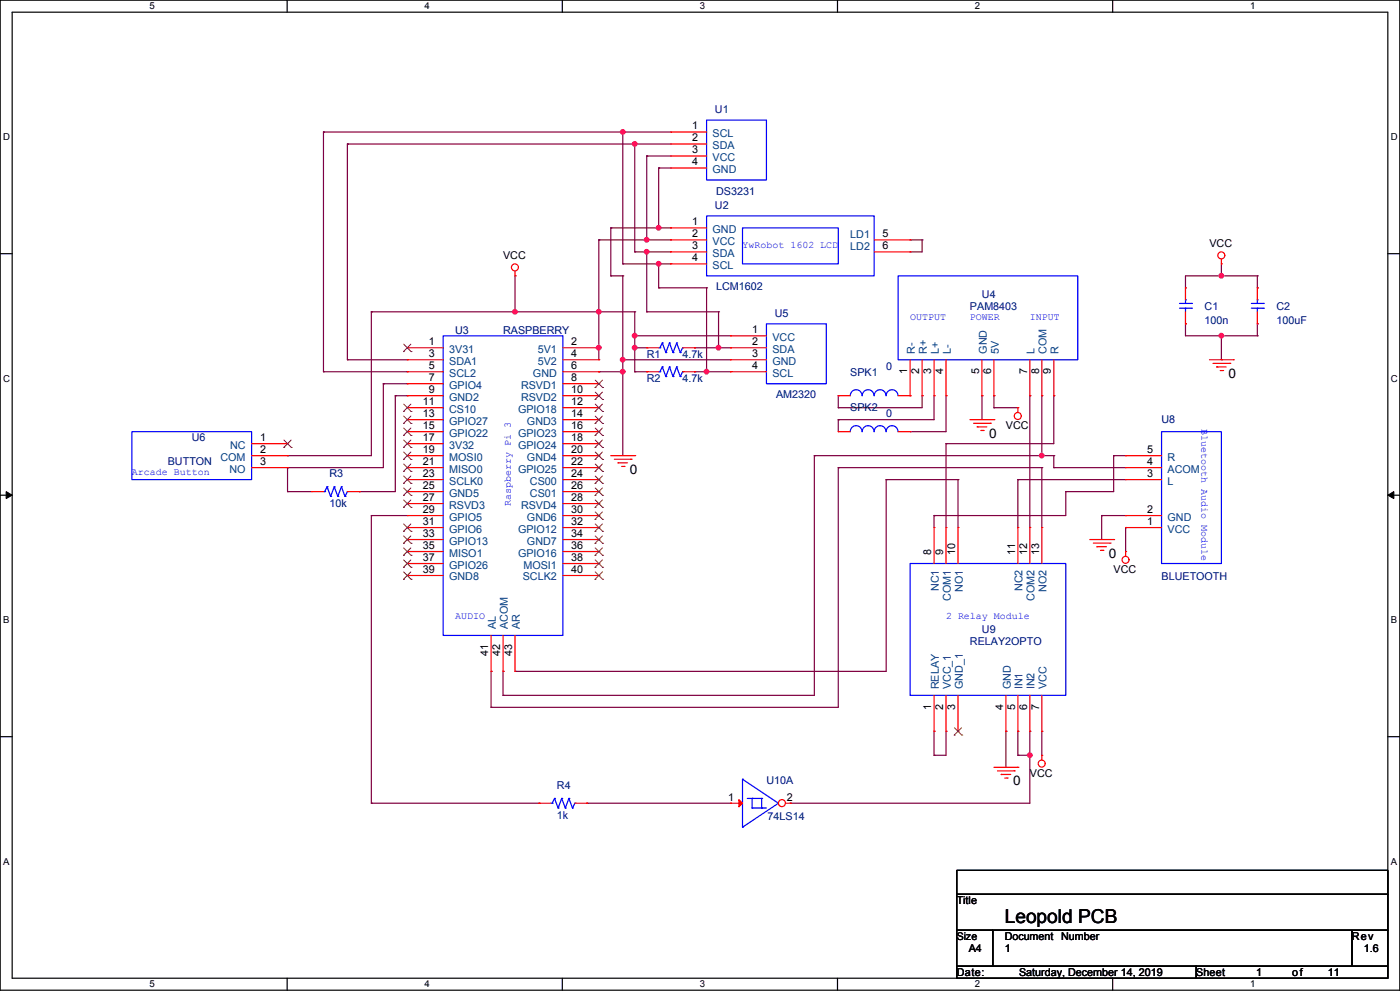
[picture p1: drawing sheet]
<svg xmlns="http://www.w3.org/2000/svg" width="297mm" height="210mm" viewBox="0 0 297 210" stroke-linecap="round" stroke-linejoin="round" font-family="sans-serif">
<g fill="none" stroke="#000" stroke-width=".25">
<path d="M0 0h296.6v209.7h-296.6zM2.6 2.6h291.5v204.6h-291.5zM60.9 0v2.6M119.2 0v2.6M177.5 0v2.6M235.8 0v2.6M0 53.7h2.6M294.1 53.7h2.5M0 104.9h2.6M294.1 104.9h2.5M0 156h2.6M294.1 156h2.5"/>
<path d="M202.8 184.3h91.3v5.1h-91.3zM202.8 189.4h91.3v7.6h-91.3zM202.8 197h7.6v7.7h-7.6zM210.4 197h76.1v7.7h-76.1zM286.5 197h7.6v7.7h-7.6zM60.9 207.2v2.5M119.2 207.2v2.5M177.5 207.2v2.5M202.8 204.7h50.7v2.5h-50.7zM235.8 207.2v2.5M253.5 204.7h40.6v2.5h-40.6z"/>
</g>
<path d="M1.3 104.1l1.3 .8-1.3 .7zM294.1 104.9l1.3-.8v1.5z" fill="#000" stroke="#000" stroke-width=".21"/>
<g fill="none" stroke="#800040" stroke-width=".25">
<path d="M68.5 28h.1M68.5 28h73.6M68.5 28v50.7M73.6 30.5h.1M73.6 30.5h68.5M73.6 30.5v45.7M132 28h.1M132 28v27.9M134.5 30.5h.1M134.5 30.5v22.9M137.1 33h.1M137.1 33h5"/>
<path d="M137.1 33v17.8M139.6 35.6h.1M139.6 35.6v12.7M139.6 35.6h2.5M109.1 58.4h.1M109.1 58.4v7.6M126.9 50.8h.1M126.9 50.8h15.2M126.9 50.8v25.4M129.4 48.3h.1M129.4 58.4h.1M129.4 48.3h12.7"/>
<path d="M129.4 58.4h2.6M129.4 48.3v10.1M132 55.9h.1M132 58.4h.1M132 58.4v38.1M132 55.9h10.1M134.5 53.4h.1M134.5 53.4h7.6M137.1 50.8h.1M137.1 53.4h.1M137.1 53.4v12.6M139.6 48.3h.1"/>
<path d="M139.6 55.9h.1M139.6 55.9v5.1M192.9 50.8h.1M192.9 53.4h.1M192.9 50.8h2.5M195.4 50.8h.1M195.4 50.8v2.6h-2.5M258.8 58.4h.1M258.8 55.9v2.5M266.5 58.4h.1M266.5 58.4h-15.3v2.6M266.5 58.4v2.6"/>
<path d="M68.5 78.7h.1M68.5 78.7h17.8M73.6 76.2h.1M73.6 76.2h12.7M78.7 66h.1M78.7 66v30.5h-17.8M78.7 66h55.8M109.1 66h.1M126.9 73.7h.1M126.9 78.7h.1M126.9 78.7h5.1M132 78.7h.1"/>
<path d="M132 76.2h.1M132 76.2h22.8M134.5 71.1h.1M134.5 78.7h.1M134.5 73.7h.1M134.5 66h.1M134.5 66v12.7M134.5 73.7h2.6M134.5 78.7h2.6M134.5 71.1h20.3M137.1 66h.1M137.1 66h15.2"/>
<path d="M139.6 61h.1M139.6 61h10.1M147.2 73.7h.1M147.2 78.7h.1M147.2 73.7h7.6M147.2 78.7h7.6M149.7 61h.1M149.7 78.7h.1M149.7 61v17.7M152.3 66h.1M152.3 73.7h.1M152.3 66v7.7"/>
<path d="M251.2 61h.1M251.2 68.6h.1M251.2 68.6v2.5h15.3M258.8 71.1h.1M258.8 76.2h.1M258.8 71.1v5.1M266.5 61h.1M266.5 68.6h.1M266.5 71.1h.1M266.5 68.6v2.5M60.9 99h.1M60.9 96.5h.1"/>
<path d="M60.9 99v5.1M81.2 81.3h.1M81.2 81.3v17.7h-20.3M81.2 81.3h5.1M83.8 83.8h.1M83.8 83.8v20.3h-7.6M83.8 83.8h2.5M172.6 96.5h.1M172.6 96.5h50.7M172.6 96.5v50.8h-66M177.6 99h.1M177.6 86.4h.1"/>
<path d="M177.6 83.8h.1M177.6 88.9h.1M177.6 99v50.8h-73.5M177.6 83.8v2.6M177.6 88.9v2.5M177.6 99h43.2M192.9 91.4h.1M195.4 83.8h.1M195.4 83.8v2.6h-17.8M197.9 83.8h.1M197.9 83.8v5.1h-20.3M200.5 94h.1"/>
<path d="M200.5 83.8h.1M200.5 83.8v7.6h-7.6M200.5 94v17.7M208.1 83.8h.1M208.1 83.8v5.1M210.6 83.8h.1M210.6 86.4h.1M210.6 86.4h5.1M210.6 83.8v2.6M218.2 83.8h.1M218.2 83.8v27.9M220.8 99h.1"/>
<path d="M220.8 83.8h.1M220.8 96.5h.1M220.8 83.8v12.7M220.8 99v12.7M223.3 83.8h.1M223.3 99h.1M223.3 96.5h.1M223.3 99h15.2M223.3 83.8v10.2h-22.8M223.3 96.5v2.5M236 96.5h.1M236 96.5h2.5"/>
<path d="M236 96.5v7.6h-10.1M60.9 104.1h.1M60.9 104.1h5.1M76.2 104.1h.1M78.7 109.2h.1M78.7 109.2h7.6M78.7 109.2v60.9M187.8 101.6h.1M187.8 101.6v40.6h-78.7M187.8 101.6h15.2M197.9 109.2h.1M197.9 109.2v2.5"/>
<path d="M203 101.6h.1M203 101.6v10.1M215.7 101.6h.1M215.7 101.6v10.1M215.7 101.6h22.8M225.9 104.1h.1M225.9 104.1v5.1h-28M233.5 109.2h.1M233.5 109.2h5M233.5 109.2v5.1M238.5 111.7h.1M238.5 111.7v5.1"/>
<path d="M104.1 142.2h.1M104.1 149.8h.1M104.1 142.2v7.6M106.6 147.3h.1M106.6 142.2h.1M106.6 142.2v5.1M109.1 142.2h.1M197.9 160h.1M197.9 154.9h.1M197.9 154.9v5.1M200.5 154.9h.1M200.5 154.9v5.1h-2.6"/>
<path d="M213.2 154.9h.1M213.2 154.9v7.6M215.7 160h.1M215.7 154.9h.1M215.7 160h2.5M215.7 154.9v5.1M218.2 154.9h.1M218.2 160h.1M218.2 154.9v15.2h-50.7M220.8 154.9h.1M220.8 154.9v5.1M78.7 170.1h.1"/>
<path d="M78.7 170.1h35.5M114.2 170.1h.1M124.4 170.1h.1M124.4 170.1h30.4M167.5 170.1h.1"/>
</g>
<g fill="#f0f" stroke="#f0f" stroke-width=".25">
<circle cx="218.2" cy="160" r=".49"/>
<circle cx="220.8" cy="96.5" r=".49"/>
<circle cx="132" cy="27.9" r=".49"/>
<circle cx="139.6" cy="55.9" r=".49"/>
<circle cx="139.6" cy="48.3" r=".49"/>
<circle cx="152.3" cy="73.6" r=".49"/>
<circle cx="134.5" cy="73.6" r=".49"/>
<circle cx="134.5" cy="71.1" r=".49"/>
<circle cx="137" cy="53.3" r=".49"/>
<circle cx="149.7" cy="78.7" r=".49"/>
<circle cx="137" cy="50.8" r=".49"/>
<circle cx="126.9" cy="66" r=".49"/>
<circle cx="134.5" cy="30.5" r=".49"/>
<circle cx="109.1" cy="66" r=".49"/>
<circle cx="132" cy="78.7" r=".49"/>
<circle cx="258.8" cy="58.4" r=".49"/>
<circle cx="258.8" cy="71.1" r=".49"/>
<circle cx="132" cy="76.2" r=".49"/>
<circle cx="126.9" cy="73.6" r=".49"/>
</g>
<g fill="none" stroke="#f00" stroke-width=".25">
<path d="M142.1 28h.1M142.1 30.5h.1M142.1 33h.1M142.1 35.6h.1M142.1 28h7.6M142.1 30.5h7.6M142.1 33h7.6M142.1 35.6h7.6M109.1 58.4h.1M109.1 57.4v1M258.8 55.9h.1M258.8 54.9v1"/>
<path d="M86.3 73.7h.1M86.3 76.2h.1M86.3 78.7h.1M86.3 76.2h7.6M86.3 73.7h7.6M86.3 78.7h7.6M119.3 76.2h7.6M119.3 73.7h7.6M119.3 78.7h7.6M126.9 73.7h.1M126.9 76.2h.1M126.9 78.7h.1"/>
<path d="M137.1 78.7h.1M137.1 73.7h.1M137.1 73.7h2.5M137.1 78.7h2.5M144.7 73.7h2.5M144.7 78.7h2.5M147.2 78.7h.1M147.2 73.7h.1M154.8 71.1h.1M154.8 73.7h.1M154.8 76.2h.1M154.8 78.7h.1"/>
<path d="M154.8 76.2h7.6M154.8 71.1h7.6M154.8 73.7h7.6M154.8 78.7h7.6M192.9 76.2v7.6M195.4 76.2v7.6M197.9 76.2v7.6M200.5 76.2v7.6M208.1 76.2v7.6M210.6 76.2v7.6M218.2 76.2v7.6M220.8 76.2v7.6"/>
<path d="M223.3 76.2v7.6M256.3 76.2h5.1M257.1 77h3.5M257.8 77.7h.1M257.8 77.7h2.1M258.6 78.5h.5M259.1 78.5h.1M260.6 77h.1M261.4 76.2h.1M266.5 68.6h.1M266.5 61h.1M266.5 61v2.5"/>
<path d="M266.5 66v2.6M53.3 96.5h7.6M53.3 94h7.6M53.3 99h7.6M60.9 94h.1M60.9 96.5h.1M60.9 99h.1M86.3 81.3h.1M86.3 83.8h.1M86.3 86.4h.1M86.3 88.9h.1M86.3 91.4h.1"/>
<path d="M86.3 94h.1M86.3 96.5h.1M86.3 99h.1M86.3 88.9h7.6M86.3 96.5h7.6M86.3 81.3h7.6M86.3 83.8h7.6M86.3 86.4h7.6M86.3 91.4h7.6M86.3 94h7.6M86.3 99h7.6M119.3 88.9h7.6"/>
<path d="M119.3 96.5h7.6M119.3 81.3h7.6M119.3 83.8h7.6M119.3 86.4h7.6M119.3 91.4h7.6M119.3 94h7.6M119.3 99h7.6M126.9 81.3h.1M126.9 83.8h.1M126.9 86.4h.1M126.9 88.9h.1M126.9 91.4h.1"/>
<path d="M126.9 94h.1M126.9 96.5h.1M126.9 99h.1M129.4 96.5h5.1M130.2 97.3h3.6M131 98h.1M131 98h2M131.7 98.8h.5M132.2 98.8h.1M133.8 97.3h.1M134.5 96.5h.1M192.9 83.8h.1"/>
<path d="M195.4 83.8h.1M197.9 83.8h.1M200.5 83.8h.1M205.6 88.9h5M206.3 89.7h3.6M207.1 90.4h.1M207.1 90.4h2M207.8 91.2h.5M208.1 83.8h.1M208.3 91.2h.1M209.9 89.7h.1M210.6 88.9h.1"/>
<path d="M210.6 83.8h.1M215.7 86.4h.1M215.7 86.4v1M218.2 83.8h.1M220.8 83.8h.1M223.3 83.8h.1M86.3 101.6h.1M86.3 104.1h.1M86.3 106.7h.1M86.3 109.2h.1M86.3 111.7h.1M86.3 114.3h.1"/>
<path d="M86.3 116.8h.1M86.3 119.4h.1M86.3 114.3h7.6M86.3 101.6h7.6M86.3 104.1h7.6M86.3 106.7h7.6M86.3 109.2h7.6M86.3 111.7h7.6M86.3 116.8h7.6M86.3 119.4h7.6M119.3 114.3h7.6M119.3 101.6h7.6"/>
<path d="M119.3 104.1h7.6M119.3 106.7h7.6M119.3 109.2h7.6M119.3 111.7h7.6M119.3 116.8h7.6M119.3 119.4h7.6M126.9 101.6h.1M126.9 104.1h.1M126.9 106.7h.1M126.9 109.2h.1M126.9 111.7h.1M126.9 114.3h.1"/>
<path d="M126.9 116.8h.1M126.9 119.4h.1M230.9 114.3h5.1M231.7 115h3.5M232.5 115.8h.1M232.5 115.8h2M233.2 116.6h.5M233.7 116.6h.1M235.2 115h.1M236 114.3h.1M238.5 116.8h.1M238.5 116.8v1"/>
<path d="M86.3 121.9h.1M86.3 121.9h7.6M104.1 134.6v7.6M106.6 134.6v7.6M109.1 134.6v7.6M119.3 121.9h7.6M126.9 121.9h.1M104.1 142.2h.1M106.6 142.2h.1M109.1 142.2h.1M220.8 160h.1M220.8 160v1"/>
<path d="M114.2 170.1h.1M114.2 170.1h2.6M121.8 170.1h2.6M124.4 170.1h.1M154.8 170.1h.1M154.8 170.1h2.6M210.6 162.5h5.1M211.4 163.3h3.5M212.2 164h.1M212.2 164h2M212.9 164.8h.5M213.4 164.8h.1"/>
<path d="M214.9 163.3h.1M215.7 162.5h.1"/>
<circle cx="109.1" cy="56.6" r=".74"/>
<circle cx="258.8" cy="54.1" r=".74"/>
<circle cx="215.7" cy="88.1" r=".74"/>
<circle cx="238.5" cy="118.6" r=".74"/>
<circle cx="220.8" cy="161.7" r=".74"/>
</g>
<g fill="none" stroke="#00f" stroke-width=".25">
<path d="M149.7 25.4h12.7v12.7h-12.7zM190.3 58.4h38.1v17.8h-38.1zM93.9 71.1h25.4v63.5h-25.4zM139.6 78.7h.2M139.6 73.7h.2M139.8 78.7h.1M139.8 73.7h.1M140.4 77.7h.1M140.4 72.6h.1M140.4 77.7l-.6 1M140.4 77.7l.7 2.1M140.4 72.6l-.6 1.1"/>
<path d="M140.4 72.6l.7 2.1M141.1 79.8h.1M141.1 74.7h.1M141.9 77.7h.1M141.9 72.6h.1M141.9 77.7l-.8 2.1M141.9 77.7l.7 2.1M141.9 72.6l-.8 2.1M141.9 72.6l.7 2.1M142.6 79.8h.1M142.6 74.7h.1M143.4 77.7h.1"/>
<path d="M143.4 72.6h.1M143.4 77.7l-.8 2.1M143.4 77.7l.8 2.1M143.4 72.6l-.8 2.1M143.4 72.6l.8 2.1M144.2 79.8h.1M144.2 74.7h.1M144.7 78.7h.1M144.7 73.7h.1M144.7 78.7l-.5 1.1M144.7 73.7l-.5 1M162.4 68.6h12.7v12.7h-12.7z"/>
<path d="M265.2 65.3h2.5M265.2 64.3h2.5M266.5 63.5h.1M266.5 65.3h.1M266.5 63.5v.8M266.5 65.3v.7M267.7 65.3h.1M267.7 64.3h.1M28 91.4h25.3v10.2h-25.3zM116.8 170.1h.2M117 170.1h.1M117.5 169.1h.1"/>
<path d="M117.5 169.1l-.5 1M117.5 169.1l.8 2M118.3 171.1h.1M119 169.1h.1M119 169.1l-.7 2M119 169.1l.8 2M119.8 171.1h.1M120.6 169.1h.1M120.6 169.1l-.8 2M120.6 169.1l.7 2M121.3 171.1h.1M121.8 170.1h.1"/>
<path d="M121.8 170.1l-.5 1M157.4 175.2h.1M157.4 165.1h.1M157.4 165.1v10.1M157.4 165.1l7.6 5M158.4 169.1h3M159.4 171.1h.1M159.4 169.1h.1M159.4 171.1h3M159.4 169.1v2M161.4 169.1h.1M161.4 171.1h.1"/>
<path d="M161.4 169.1v2M165 170.1h.1M165 170.1l-7.6 5.1"/>
</g>
<g fill="none" stroke="#804000" stroke-width=".21">
<path d="M85.5 74.5h.1M85.5 72.9l1.6 1.6M87.1 72.9l-1.6 1.6M87.1 74.5h.1M60.1 94.8h.1M60.2 93.2l1.5 1.6M61.7 93.2l-1.6 1.6M61.7 94.8h.1M85.5 87.2h.1M85.5 89.7h.1M85.5 92.2h.1M85.5 94.8h.1"/>
<path d="M85.5 97.3h.1M85.5 99.9h.1M85.5 85.6l1.6 1.6M85.5 88.1l1.6 1.6M85.5 90.7l1.6 1.5M85.5 93.2l1.6 1.6M85.5 95.7l1.6 1.6M85.5 98.3l1.6 1.6M87.1 85.6l-1.6 1.6M87.1 88.1l-1.6 1.6M87.1 90.7l-1.6 1.5M87.1 93.2l-1.6 1.6"/>
<path d="M87.1 95.7l-1.6 1.6M87.1 98.3l-1.6 1.6M87.1 87.2h.1M87.1 89.7h.1M87.1 92.2h.1M87.1 94.8h.1M87.1 97.3h.1M87.1 99.9h.1M126.1 82.1h.1M126.1 84.6h.1M126.1 87.2h.1M126.1 89.7h.1"/>
<path d="M126.1 92.2h.1M126.1 94.8h.1M126.1 97.3h.1M126.1 99.9h.1M126.1 80.5l1.6 1.6M126.1 83.1l1.6 1.5M126.1 85.6l1.6 1.6M126.1 88.1l1.6 1.6M126.1 90.7l1.6 1.5M126.1 93.2l1.6 1.6M126.1 95.7l1.6 1.6M126.1 98.3l1.6 1.6"/>
<path d="M127.7 80.5l-1.6 1.6M127.7 83.1l-1.6 1.5M127.7 85.6l-1.6 1.6M127.7 88.1l-1.6 1.6M127.7 90.7l-1.6 1.5M127.7 93.2l-1.6 1.6M127.7 95.7l-1.6 1.6M127.7 98.3l-1.6 1.6M127.7 82.1h.1M127.7 84.6h.1M127.7 87.2h.1M127.7 89.7h.1"/>
<path d="M127.7 92.2h.1M127.7 94.8h.1M127.7 97.3h.1M127.7 99.9h.1M85.5 102.4h.1M85.5 104.9h.1M85.5 107.5h.1M85.5 112.5h.1M85.5 115.1h.1M85.5 117.6h.1M85.5 100.8l1.6 1.6M85.5 103.4l1.6 1.5"/>
<path d="M85.5 105.9l1.6 1.6M85.5 111l1.6 1.5M85.5 113.5l1.6 1.6M85.5 116.1l1.6 1.5M85.5 118.6l1.6 1.6M87.1 100.8l-1.6 1.6M87.1 103.4l-1.6 1.5M87.1 105.9l-1.6 1.6M87.1 111l-1.6 1.5M87.1 113.5l-1.6 1.6M87.1 116.1l-1.6 1.5M87.1 118.6l-1.6 1.6"/>
<path d="M87.1 102.4h.1M87.1 104.9h.1M87.1 107.5h.1M87.1 112.5h.1M87.1 115.1h.1M87.1 117.6h.1M126.1 102.4h.1M126.1 104.9h.1M126.1 107.5h.1M126.1 110h.1M126.1 112.5h.1M126.1 115.1h.1"/>
<path d="M126.1 117.6h.1M126.1 100.8l1.6 1.6M126.1 103.4l1.6 1.5M126.1 105.9l1.6 1.6M126.1 108.4l1.6 1.6M126.1 111l1.6 1.5M126.1 113.5l1.6 1.6M126.1 116.1l1.6 1.5M126.1 118.6l1.6 1.6M127.7 100.8l-1.6 1.6M127.7 103.4l-1.6 1.5M127.7 105.9l-1.6 1.6"/>
<path d="M127.7 108.4l-1.6 1.6M127.7 111l-1.6 1.5M127.7 113.5l-1.6 1.6M127.7 116.1l-1.6 1.5M127.7 118.6l-1.6 1.6M127.7 102.4h.1M127.7 104.9h.1M127.7 107.5h.1M127.7 110h.1M127.7 112.5h.1M127.7 115.1h.1M127.7 117.6h.1"/>
<path d="M85.5 120.2h.1M85.5 122.7h.1M85.5 121.1l1.6 1.6M87.1 121.1l-1.6 1.6M87.1 120.2h.1M87.1 122.7h.1M126.1 120.2h.1M126.1 122.7h.1M126.1 121.1l1.6 1.6M127.7 121.1l-1.6 1.6M127.7 120.2h.1M127.7 122.7h.1"/>
</g>
<path d="M156.6 169.4l.8 .7-.8 .8z" fill="#f00" stroke="#f00" stroke-width=".25"/>
<circle cx="165.7" cy="170.1" r=".74" fill="#fff" stroke="#f00" stroke-width=".25"/>
<g fill="none" stroke="#f00" stroke-width=".25">
<path d="M142.1 48.3h.1M142.1 50.8h.1M142.1 53.4h.1M142.1 55.9h.1M142.1 48.3h7.6M142.1 50.8h7.6M142.1 53.4h7.6M142.1 55.9h7.6M185.3 50.8h7.6M185.3 53.4h7.6M192.9 50.8h.1M192.9 53.4h.1"/>
<path d="M251.2 68.6h.1M251.2 61h.1M251.2 61v2.5M251.2 66v2.6M177.6 91.4h.1M177.6 83.8h.1M177.6 91.4h2.6M177.6 83.8h2.6M190.3 91.4h2.6M190.3 83.8h2.6M192.9 91.4h.1M192.9 83.8h.1"/>
<path d="M238.5 99h.1M238.5 96.5h.1M238.5 99h7.7M238.5 96.5h7.7M66 104.1h.1M66 104.1h2.5M73.6 104.1h2.6M76.2 104.1h.1M197.9 111.7h.1M197.9 111.7v7.7M200.5 111.7h.1M200.5 111.7v7.7"/>
<path d="M203 111.7h.1M203 111.7v7.7M215.7 111.7h.1M215.7 111.7v7.7M218.2 111.7h.1M218.2 111.7v7.7M220.8 111.7h.1M220.8 111.7v7.7M238.5 111.7h.1M238.5 109.2h.1M238.5 101.6h.1M238.5 111.7h7.7"/>
<path d="M238.5 109.2h7.7M238.5 101.6h7.7M197.9 154.9h.1M197.9 147.3v7.6M200.5 154.9h.1M200.5 147.3v7.6M203 154.9h.1M203 147.3v7.6M213.2 154.9h.1M213.2 147.3v7.6M215.7 154.9h.1M215.7 147.3v7.6"/>
<path d="M218.2 154.9h.1M218.2 147.3v7.6M220.8 154.9h.1M220.8 147.3v7.6M166.5 170.1h1M167.5 170.1h.1"/>
</g>
<g fill="none" stroke="#00f" stroke-width=".25">
<path d="M149.7 45.7h35.6v12.7h-35.6zM157.4 48.3h20.2v7.6h-20.2zM250 65.3h2.5M250 64.3h2.5M251.2 63.5h.1M251.2 65.3h.1M251.2 63.5v.8M251.2 65.3v.7M252.5 65.3h.1M252.5 64.3h.1M182.7 91.4a1.25 1.25 0 0 0-1.3-1.2 1.25 1.25 0 0 0-1.2 1.2M182.7 83.8a1.25 1.25 0 0 0-1.3-1.3 1.25 1.25 0 0 0-1.2 1.3"/>
<path d="M185.2 91.4a1.25 1.25 0 0 0-1.2-1.2 1.25 1.25 0 0 0-1.3 1.2M185.2 83.8a1.25 1.25 0 0 0-1.2-1.3 1.25 1.25 0 0 0-1.3 1.3M187.8 91.4a1.25 1.25 0 0 0-1.3-1.2 1.25 1.25 0 0 0-1.2 1.2M187.8 83.8a1.25 1.25 0 0 0-1.3-1.3 1.25 1.25 0 0 0-1.2 1.3M190.3 91.4a1.25 1.25 0 0 0-1.3-1.2 1.25 1.25 0 0 0-1.2 1.2M190.3 83.8a1.25 1.25 0 0 0-1.3-1.3 1.25 1.25 0 0 0-1.2 1.3M246.2 91.4h12.6v28h-12.6zM68.5 104.1h.3M68.8 104.1h.1M69.3 103.1h.1M69.3 103.1l-.5 1M69.3 103.1l.8 2"/>
<path d="M70.1 105.1h.1M70.8 103.1h.1M70.8 103.1l-.7 2M70.8 103.1l.8 2M71.6 105.1h.1M72.4 103.1h.1M72.4 103.1l-.8 2M72.4 103.1l.7 2M73.1 105.1h.1M73.6 104.1h.1M73.6 104.1l-.5 1M192.9 119.4h33v27.9h-33z"/>
</g>
<path d="M202.2 155.7h.1M202.3 154.1l1.5 1.6M203.8 154.1l-1.6 1.6M203.8 155.7h.1" fill="none" stroke="#804000" stroke-width=".21"/>
<g fill="#f0f" stroke="#f0f" stroke-width=".25">
<circle cx="218.2" cy="160" r=".49"/>
<circle cx="220.8" cy="96.5" r=".49"/>
<circle cx="132" cy="27.9" r=".49"/>
<circle cx="139.6" cy="55.9" r=".49"/>
<circle cx="139.6" cy="48.3" r=".49"/>
<circle cx="152.3" cy="73.6" r=".49"/>
<circle cx="134.5" cy="73.6" r=".49"/>
<circle cx="134.5" cy="71.1" r=".49"/>
<circle cx="137" cy="53.3" r=".49"/>
<circle cx="149.7" cy="78.7" r=".49"/>
<circle cx="137" cy="50.8" r=".49"/>
<circle cx="126.9" cy="66" r=".49"/>
<circle cx="134.5" cy="30.5" r=".49"/>
<circle cx="109.1" cy="66" r=".49"/>
<circle cx="132" cy="78.7" r=".49"/>
<circle cx="258.8" cy="58.4" r=".49"/>
<circle cx="258.8" cy="71.1" r=".49"/>
<circle cx="132" cy="76.2" r=".49"/>
<circle cx="126.9" cy="73.6" r=".49"/>
</g>
<text font-size="4.1" x="212.9" y="195.6">Leopold PCB</text>
<g font-size="2.8">
<text x="260.4" y="80">0</text>
<text x="209.6" y="92.7">0</text>
<text x="133.5" y="100.3">0</text>
<text x="235" y="118.1">0</text>
<text x="214.7" y="166.3">0</text>
</g>
<g font-size="2.3" fill="#000080">
<text x="151.5" y="23.9">U1</text>
<text x="151.8" y="41.2">DS3231</text>
<text x="151.5" y="44.3">U2</text>
<text x="151.8" y="61.5">LCM1602</text>
<text x="205.6" y="65.6">PAM8403</text>
<text x="208.1" y="63">U4</text>
<text x="255.3" y="65.6">C1</text>
<text x="270.5" y="65.6">C2</text>
<text x="96.5" y="70.7">U3</text>
<text x="106.6" y="70.7">RASPBERRY</text>
<text x="164.2" y="67.1">U5</text>
<text x="255.3" y="68.6">100n</text>
<text x="270.5" y="68.6">100uF</text>
<text x="137.1" y="75.7">R1</text>
<text x="144.7" y="75.7">4.7k</text>
<text x="137.1" y="80.8">R2</text>
<text x="144.7" y="80.8">4.7k</text>
<text x="180.2" y="79.5">SPK1</text>
<text x="187.8" y="78.3">0</text>
<text x="164.5" y="84.4">AM2320</text>
<text x="180.2" y="87.2">SPK2</text>
<text x="187.8" y="88.4">0</text>
<text x="246.2" y="89.7">U8</text>
<text x="40.6" y="93.5">U6</text>
<text x="35.6" y="98.6">BUTTON</text>
<text x="69.8" y="101.1">R3</text>
<text x="69.8" y="107.5">10k</text>
<text x="246.2" y="123">BLUETOOTH</text>
<text x="205.6" y="136.7">RELAY2OPTO</text>
<text x="208.1" y="134.1">U9</text>
<text x="118" y="167.1">R4</text>
<text x="162.4" y="166.1">U10A</text>
<text x="118" y="173.5">1k</text>
<text x="162.7" y="173.7">74LS14</text>
</g>
<g font-size="2.3">
<text x="146.7" y="27.4">1</text>
<text x="146.7" y="30">2</text>
<text x="146.7" y="32.5">3</text>
<text x="146.7" y="35">4</text>
<text x="146.7" y="47.7">1</text>
<text x="146.7" y="50.3">2</text>
<text x="146.7" y="52.8">3</text>
<text x="187" y="50.3">5</text>
<text x="187" y="52.8">6</text>
<text x="256.3" y="52.4">VCC</text>
<text x="106.6" y="54.9">VCC</text>
<text x="146.7" y="55.3">4</text>
<text x="159.4" y="70.6">1</text>
<text x="90.9" y="73.1">1</text>
<text x="90.9" y="75.7">3</text>
<text x="121.1" y="73.1">2</text>
<text x="121.1" y="75.7">4</text>
<text x="159.4" y="73.1">2</text>
<text x="159.4" y="75.7">3</text>
<text x="90.9" y="78.2">5</text>
<text x="90.9" y="80.7">7</text>
<text x="90.9" y="83.3">9</text>
<text x="121.1" y="78.2">6</text>
<text x="121.1" y="80.7">8</text>
<text x="121.1" y="83.3">10</text>
<text x="159.4" y="78.2">4</text>
<text x="192.3" y="79.2" transform="rotate(-90 192.3 79.2)">1</text>
<text x="194.8" y="79.2" transform="rotate(-90 194.8 79.2)">2</text>
<text x="197.4" y="79.2" transform="rotate(-90 197.4 79.2)">3</text>
<text x="199.9" y="79.2" transform="rotate(-90 199.9 79.2)">4</text>
<text x="207.5" y="79.2" transform="rotate(-90 207.5 79.2)">5</text>
<text x="210" y="79.2" transform="rotate(-90 210 79.2)">6</text>
<text x="217.7" y="79.2" transform="rotate(-90 217.7 79.2)">7</text>
<text x="220.2" y="79.2" transform="rotate(-90 220.2 79.2)">8</text>
<text x="222.7" y="79.2" transform="rotate(-90 222.7 79.2)">9</text>
<text x="89.6" y="85.8">11</text>
<text x="89.6" y="88.3">13</text>
<text x="121.1" y="85.8">12</text>
<text x="121.1" y="88.3">14</text>
<text x="55.1" y="93.4">1</text>
<text x="55.1" y="96">2</text>
<text x="89.6" y="90.9">15</text>
<text x="89.6" y="93.4">17</text>
<text x="89.6" y="96">19</text>
<text x="121.1" y="90.9">16</text>
<text x="121.1" y="93.4">18</text>
<text x="121.1" y="96">20</text>
<text x="213.2" y="91">VCC</text>
<text x="243.1" y="96">5</text>
<text x="55.1" y="98.5">3</text>
<text x="89.6" y="98.5">21</text>
<text x="89.6" y="101">23</text>
<text x="121.1" y="98.5">22</text>
<text x="121.1" y="101">24</text>
<text x="243.1" y="101">3</text>
<text x="243.1" y="98.5">4</text>
<text x="89.6" y="103.6">25</text>
<text x="89.6" y="106.1">27</text>
<text x="121.1" y="103.6">26</text>
<text x="121.1" y="106.1">28</text>
<text x="89.6" y="108.7">29</text>
<text x="89.6" y="111.2">31</text>
<text x="89.6" y="113.7">33</text>
<text x="121.1" y="108.7">30</text>
<text x="121.1" y="111.2">32</text>
<text x="121.1" y="113.7">34</text>
<text x="243.1" y="111.2">1</text>
<text x="243.1" y="108.7">2</text>
<text x="89.6" y="116.3">35</text>
<text x="89.6" y="118.8">37</text>
<text x="121.1" y="116.3">36</text>
<text x="121.1" y="118.8">38</text>
<text x="197.4" y="117.6" transform="rotate(-90 197.4 117.6)">8</text>
<text x="199.9" y="117.6" transform="rotate(-90 199.9 117.6)">9</text>
<text x="202.4" y="117.6" transform="rotate(-90 202.4 117.6)">10</text>
<text x="215.1" y="117.6" transform="rotate(-90 215.1 117.6)">11</text>
<text x="217.7" y="117.6" transform="rotate(-90 217.7 117.6)">12</text>
<text x="220.2" y="117.6" transform="rotate(-90 220.2 117.6)">13</text>
<text x="89.6" y="121.3">39</text>
<text x="121.1" y="121.3">40</text>
<text x="236" y="121.4">VCC</text>
<text x="103.5" y="138.9" transform="rotate(-90 103.5 138.9)">41</text>
<text x="106" y="138.9" transform="rotate(-90 106 138.9)">42</text>
<text x="108.6" y="138.9" transform="rotate(-90 108.6 138.9)">43</text>
<text x="197.4" y="150.3" transform="rotate(-90 197.4 150.3)">1</text>
<text x="199.9" y="150.3" transform="rotate(-90 199.9 150.3)">2</text>
<text x="202.4" y="150.3" transform="rotate(-90 202.4 150.3)">3</text>
<text x="212.6" y="150.3" transform="rotate(-90 212.6 150.3)">4</text>
<text x="215.1" y="150.3" transform="rotate(-90 215.1 150.3)">5</text>
<text x="217.7" y="150.3" transform="rotate(-90 217.7 150.3)">6</text>
<text x="220.2" y="150.3" transform="rotate(-90 220.2 150.3)">7</text>
<text x="218.2" y="164.6">VCC</text>
<text x="154.3" y="169.6">1</text>
<text x="166.7" y="169.6">2</text>
<text x="202.8" y="191.5">Title</text>
<text x="205.3" y="201.7">A4</text>
<text x="212.9" y="199.1">Document</text>
<text x="212.9" y="201.7">1</text>
<text x="224.9" y="199.1">Number</text>
<text x="286.5" y="199.1">Rev</text>
<text x="289" y="201.7">1.6</text>
<text x="202.8" y="206.7">Date:</text>
<text x="216" y="206.7">Saturday, December 14, 2019</text>
<text x="253.5" y="206.7">Sheet</text>
<text x="266.2" y="206.7">1</text>
<text x="273.8" y="206.7">of</text>
<text x="281.4" y="206.7">11</text>
</g>
<g font-size="2.3" fill="#004080">
<text x="151" y="29">SCL</text>
<text x="151" y="31.6">SDA</text>
<text x="151" y="34.1">VCC</text>
<text x="151" y="36.6">GND</text>
<text x="151" y="49.3">GND</text>
<text x="151" y="51.9">VCC</text>
<text x="180.2" y="50.3">LD1</text>
<text x="180.2" y="52.9">LD2</text>
<text x="151" y="54.4">SDA</text>
<text x="151" y="56.9">SCL</text>
<text x="95.2" y="74.7">3V31</text>
<text x="95.2" y="77.3">SDA1</text>
<text x="114" y="74.7">5V1</text>
<text x="114" y="77.3">5V2</text>
<text x="163.7" y="72.2">VCC</text>
<text x="163.7" y="74.7">SDA</text>
<text x="163.7" y="77.3">GND</text>
<text x="193.9" y="74.9" transform="rotate(-90 193.9 74.9)">R-</text>
<text x="196.4" y="74.9" transform="rotate(-90 196.4 74.9)">R+</text>
<text x="199" y="74.9" transform="rotate(-90 199 74.9)">L+</text>
<text x="201.5" y="74.9" transform="rotate(-90 201.5 74.9)">L-</text>
<text x="209.1" y="74.9" transform="rotate(-90 209.1 74.9)">GND</text>
<text x="211.6" y="74.9" transform="rotate(-90 211.6 74.9)">5V</text>
<text x="219.3" y="74.9" transform="rotate(-90 219.3 74.9)">L</text>
<text x="221.8" y="74.9" transform="rotate(-90 221.8 74.9)">COM</text>
<text x="224.3" y="74.9" transform="rotate(-90 224.3 74.9)">R</text>
<text x="95.2" y="79.8">SCL2</text>
<text x="95.2" y="82.3">GPIO4</text>
<text x="110.4" y="82.3">RSVD1</text>
<text x="112.9" y="79.8">GND</text>
<text x="163.7" y="79.8">SCL</text>
<text x="95.2" y="84.9">GND2</text>
<text x="95.2" y="87.4">CS10</text>
<text x="95.2" y="90">GPIO27</text>
<text x="109.8" y="87.4">GPIO18</text>
<text x="110.4" y="84.9">RSVD2</text>
<text x="111.7" y="90">GND3</text>
<text x="48.8" y="95">NC</text>
<text x="95.2" y="92.5">GPIO22</text>
<text x="95.2" y="95">3V32</text>
<text x="109.8" y="92.5">GPIO23</text>
<text x="109.8" y="95">GPIO24</text>
<text x="46.7" y="97.6">COM</text>
<text x="48.6" y="100.1">NO</text>
<text x="95.2" y="97.6">MOSI0</text>
<text x="95.2" y="100.1">MISO0</text>
<text x="109.8" y="100.1">GPIO25</text>
<text x="111.7" y="97.6">GND4</text>
<text x="247.4" y="100.1">ACOM</text>
<text x="247.4" y="97.6">R</text>
<text x="95.2" y="102.6">SCLK0</text>
<text x="95.2" y="105.2">GND5</text>
<text x="95.2" y="107.7">RSVD3</text>
<text x="110.4" y="107.7">RSVD4</text>
<text x="112.3" y="102.6">CS00</text>
<text x="112.3" y="105.2">CS01</text>
<text x="247.4" y="102.6">L</text>
<text x="95.2" y="110.3">GPIO5</text>
<text x="95.2" y="112.8">GPIO6</text>
<text x="109.8" y="112.8">GPIO12</text>
<text x="111.7" y="110.3">GND6</text>
<text x="247.4" y="112.8">VCC</text>
<text x="247.4" y="110.3">GND</text>
<text x="95.2" y="115.3">GPIO13</text>
<text x="95.2" y="117.9">MISO1</text>
<text x="109.8" y="117.9">GPIO16</text>
<text x="111.7" y="115.3">GND7</text>
<text x="95.2" y="120.4">GPIO26</text>
<text x="95.2" y="123">GND8</text>
<text x="110.8" y="123">SCLK2</text>
<text x="110.9" y="120.4">MOSI1</text>
<text x="199" y="125.2" transform="rotate(-90 199 125.2)">NC1</text>
<text x="204" y="125.3" transform="rotate(-90 204 125.3)">NO1</text>
<text x="216.7" y="125.2" transform="rotate(-90 216.7 125.2)">NC2</text>
<text x="221.8" y="125.3" transform="rotate(-90 221.8 125.3)">NO2</text>
<text x="201.5" y="127.2" transform="rotate(-90 201.5 127.2)">COM1</text>
<text x="219.3" y="127.2" transform="rotate(-90 219.3 127.2)">COM2</text>
<text x="105.1" y="133.3" transform="rotate(-90 105.1 133.3)">AL</text>
<text x="107.6" y="133.3" transform="rotate(-90 107.6 133.3)">ACOM</text>
<text x="110.2" y="133.3" transform="rotate(-90 110.2 133.3)">AR</text>
<text x="199" y="146" transform="rotate(-90 199 146)">RELAY</text>
<text x="201.5" y="146" transform="rotate(-90 201.5 146)">VCC_1</text>
<text x="204" y="146" transform="rotate(-90 204 146)">GND_1</text>
<text x="214.2" y="146" transform="rotate(-90 214.2 146)">GND</text>
<text x="216.7" y="146" transform="rotate(-90 216.7 146)">IN1</text>
<text x="219.3" y="146" transform="rotate(-90 219.3 146)">IN2</text>
<text x="221.8" y="146" transform="rotate(-90 221.8 146)">VCC</text>
</g>
<text font-size="2.2" x="202.8" y="199.1">Size</text>
<g font-size="2.1" fill="#00f">
<text x="157.4" y="52.5">YwRobot 1602 LCD</text>
<text x="192.9" y="67.7">OUTPUT</text>
<text x="205.6" y="67.7">POWER</text>
<text x="218.2" y="67.7">INPUT</text>
<text x="254.7" y="90.9" transform="rotate(90 254.7 90.9)">Bluetooth Audio Module</text>
<text x="28" y="100.7">Arcade Button</text>
<text x="108.3" y="107.2" transform="rotate(-90 108.3 107.2)">Raspberry Pi 3</text>
<text x="96.5" y="131.2">AUDIO</text>
<text x="200.5" y="131.2">2 Relay Module</text>
</g>
<g font-size="2">
<text x="31.7" y="1.9">5</text>
<text x="90" y="1.9">4</text>
<text x="148.3" y="1.9">3</text>
<text x="206.6" y="1.9">2</text>
<text x="264.9" y="1.9">1</text>
<text x=".7" y="29.7">D</text>
<text x="294.7" y="29.7">D</text>
<text x=".7" y="80.9">C</text>
<text x="294.7" y="80.9">C</text>
<text x=".7" y="132.1">B</text>
<text x="294.7" y="132.1">B</text>
<text x=".7" y="183.2">A</text>
<text x="294.7" y="183.2">A</text>
<text x="31.7" y="209.1">5</text>
<text x="90" y="209.1">4</text>
<text x="148.3" y="209.1">3</text>
<text x="206.6" y="209.1">2</text>
<text x="264.9" y="209.1">1</text>
</g>
</svg>
